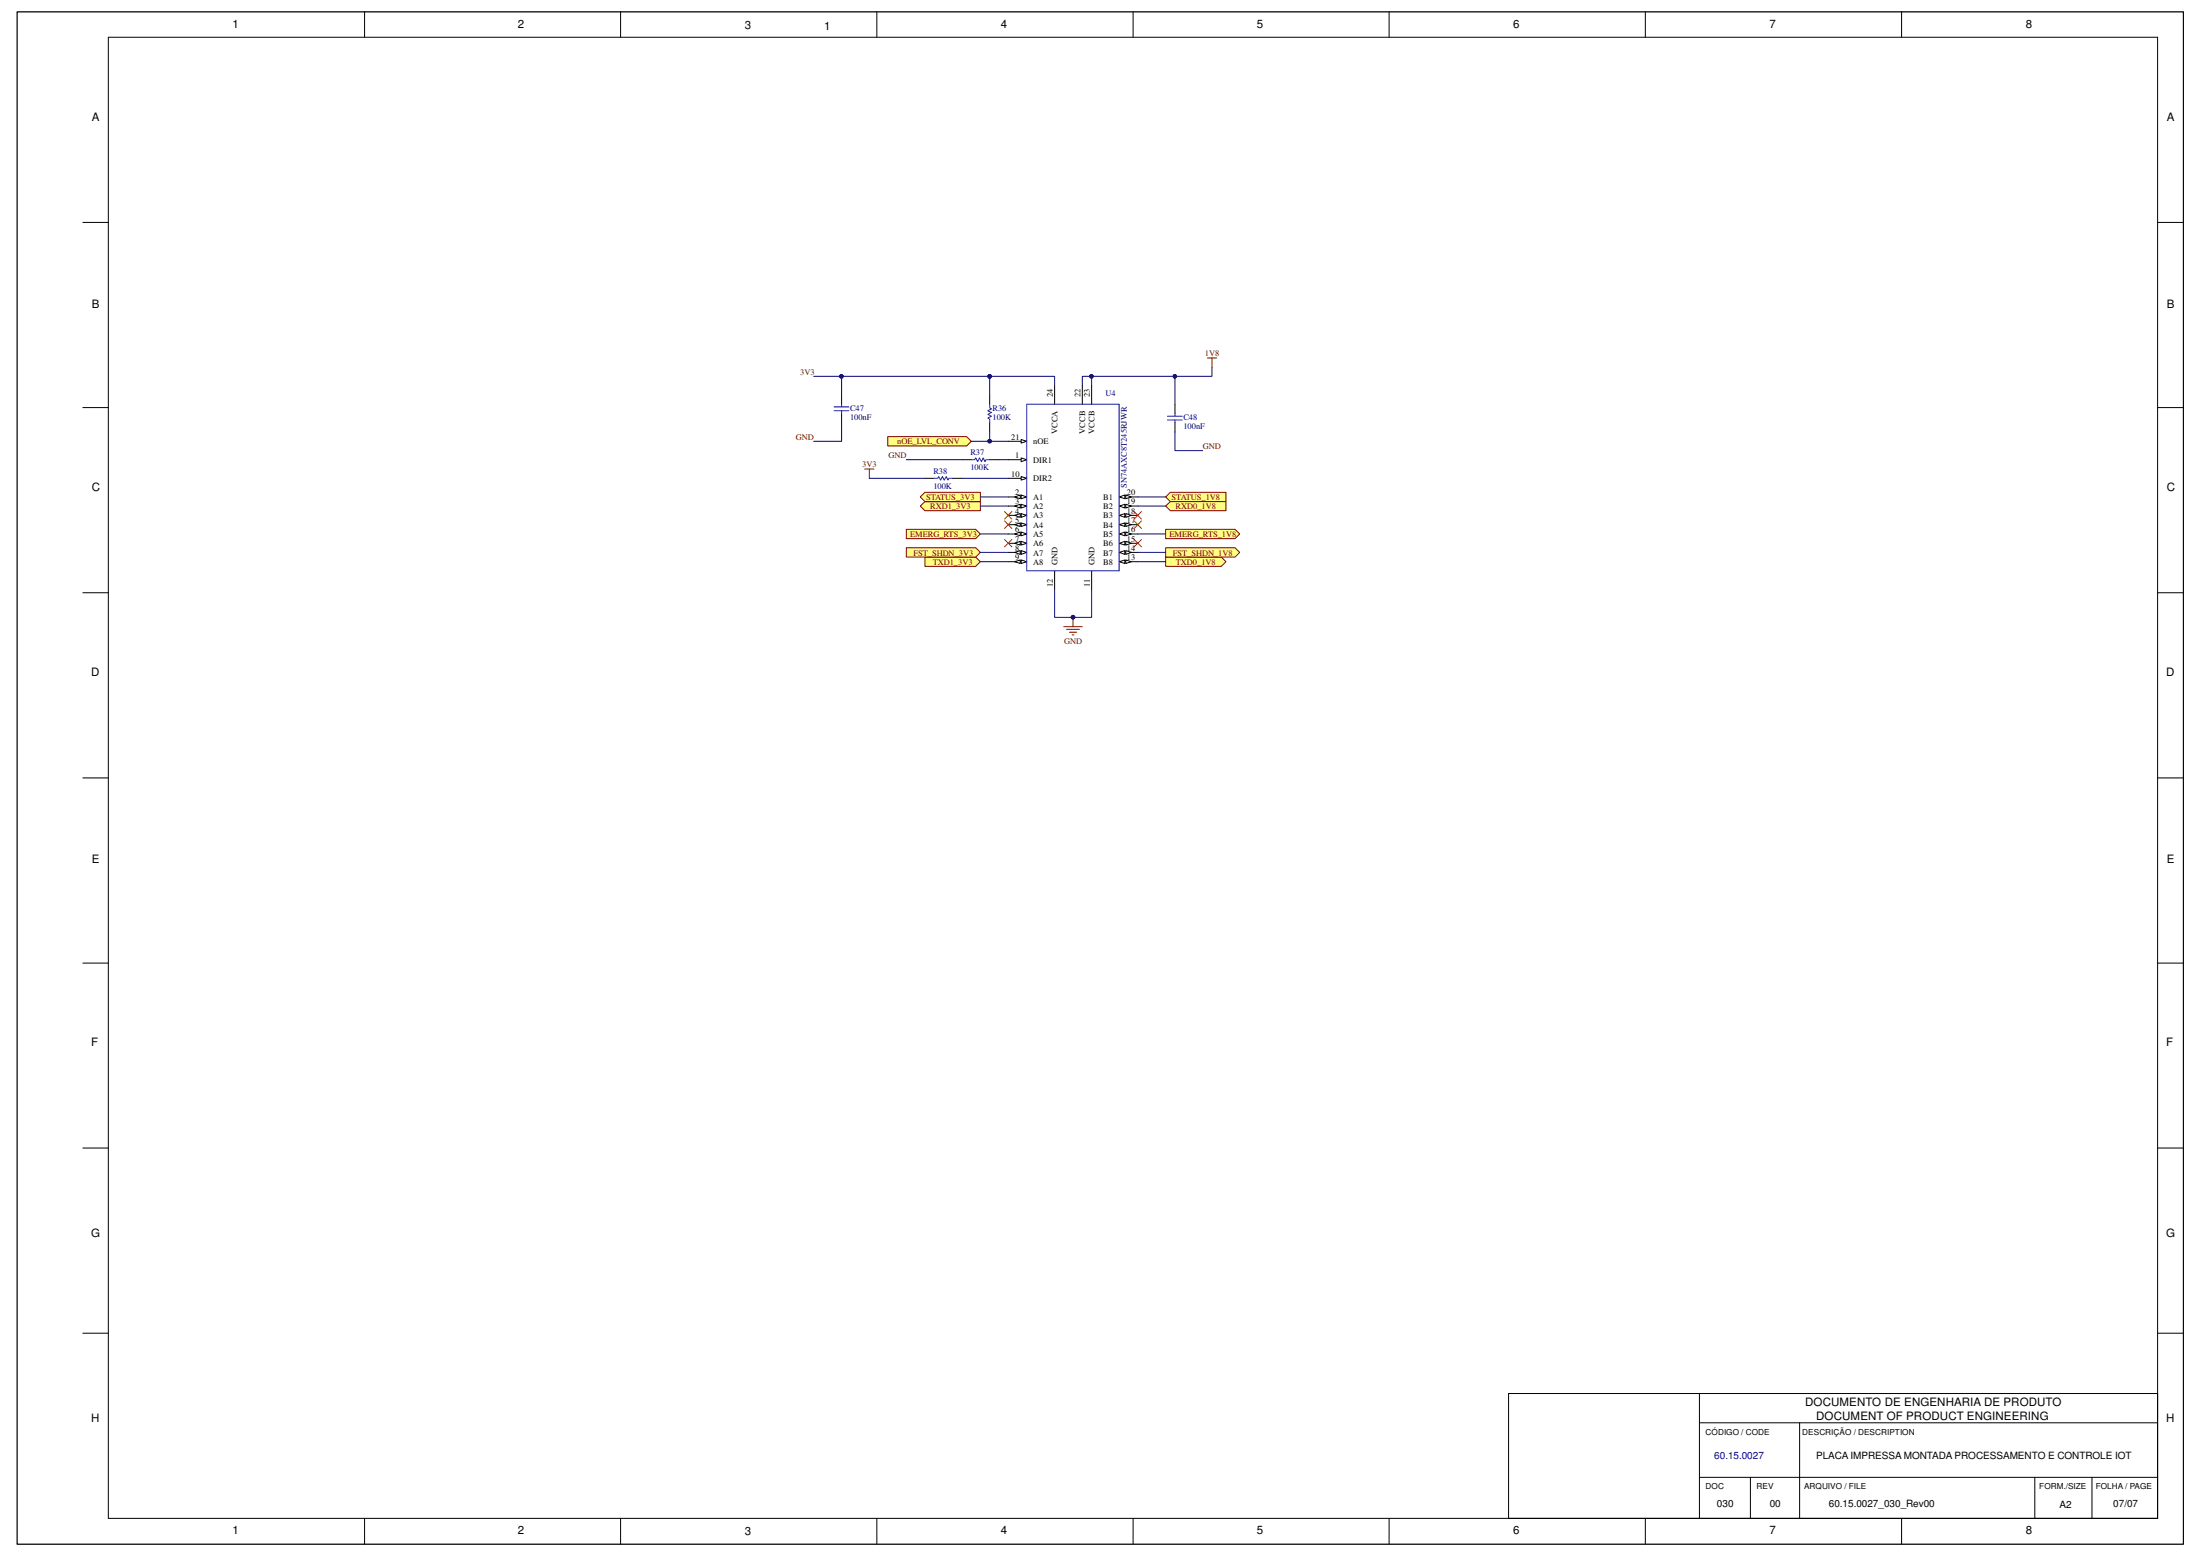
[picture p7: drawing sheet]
<svg xmlns="http://www.w3.org/2000/svg" width="420mm" height="297mm" viewBox="0 0 420 297" stroke-linecap="round" stroke-linejoin="round" font-family="sans-serif">
<g fill="none" stroke="#000" stroke-width=".19">
<path d="M3.3 2.3h413.7v292.5h-413.7zM20.7 7.1h391.4v282.8h-391.4zM69.6 2.2v4.9M118.5 2.2v4.9M167.5 2.2v4.9M216.4 2.2v4.9M265.3 2.2v4.9M314.2 2.2v4.9M363.2 2.2v4.9M15.8 42.5h4.9M412.1 42.5h4.9M15.8 77.8h4.9"/>
<path d="M189 75.4v1.8M412.1 77.8h4.9M189 80.7v1.8M15.8 113.2h4.9M412.1 113.2h4.9M15.8 148.5h4.9M412.1 148.5h4.9M15.8 183.9h4.9M412.1 183.9h4.9M15.8 219.2h4.9M412.1 219.2h4.9M15.8 254.5h4.9"/>
<path d="M412.1 254.5h4.9M324.6 271.6h87.5M324.6 266v23.9M343.7 271.6v18.3M412.1 266h-124v23.9M69.6 289.9v4.9M118.5 289.9v4.9M167.5 289.9v4.9M216.4 289.9v4.9M265.3 289.9v4.9M314.2 289.9v4.9M324.6 282h87.5"/>
<path d="M334.3 282v7.9M363.2 289.9v4.9M388.6 282v7.9M399.5 282v7.9"/>
</g>
<path d="M189 77.2v.7l.3 .2-.6 .3 .6 .3-.6 .4 .6 .4-.6 .3 .3 .2v.7" fill="none" stroke="#00f" stroke-width=".19"/>
<path d="M169.5 83.4h15.1l.9 .8-.9 .9h-15.1z" fill-rule="evenodd" fill="#ffff80"/>
<path d="M169.5 83.4h15.1l.9 .8-.9 .9h-15.1z" fill="none" stroke="#800000" stroke-width=".19"/>
<path d="M176.6 91.3h1.8M181.9 91.3h1.8M183.7 87.8h1.8M189 87.8h1.8" fill="none" stroke="#000" stroke-width=".19"/>
<path d="M178.4 91.3h.7l.2-.3 .4 .7 .3-.7 .3 .7 .4-.7 .3 .7 .2-.4h.7M185.5 87.8h.7l.1-.4 .4 .7 .4-.7 .3 .7 .4-.7 .3 .7 .2-.3h.7" fill="none" stroke="#00f" stroke-width=".19"/>
<path d="M175.8 96.6l.8-.8h10.6v1.7h-10.6z" fill-rule="evenodd" fill="#ffff80"/>
<path d="M175.8 96.6l.8-.8h10.6v1.7h-10.6z" fill="none" stroke="#800000" stroke-width=".19"/>
<path d="M176.6 106.3h9.7l.9 .9-.9 .9h-9.7z" fill-rule="evenodd" fill="#ffff80"/>
<path d="M176.6 106.3h9.7l.9 .9-.9 .9h-9.7z" fill="none" stroke="#800000" stroke-width=".19"/>
<path d="M173.1 101h13.2l.9 .9-.9 .9h-13.2z" fill-rule="evenodd" fill="#ffff80"/>
<path d="M173.1 101h13.2l.9 .9-.9 .9h-13.2z" fill="none" stroke="#800000" stroke-width=".19"/>
<path d="M173.1 104.6h13.2l.9 .9-.9 .8h-13.2z" fill-rule="evenodd" fill="#ffff80"/>
<path d="M173.1 104.6h13.2l.9 .9-.9 .8h-13.2z" fill="none" stroke="#800000" stroke-width=".19"/>
<path d="M175.8 94.9l.8-.9h10.6v1.8h-10.6z" fill-rule="evenodd" fill="#ffff80"/>
<path d="M175.8 94.9l.8-.9h10.6v1.8h-10.6z" fill="none" stroke="#800000" stroke-width=".19"/>
<path d="M222.6 106.3h10.6l.9 .9-.9 .9h-10.6z" fill-rule="evenodd" fill="#ffff80"/>
<path d="M222.6 106.3h10.6l.9 .9-.9 .9h-10.6z" fill="none" stroke="#800000" stroke-width=".19"/>
<path d="M222.6 101h13.3l.9 .9-.9 .9h-13.3z" fill-rule="evenodd" fill="#ffff80"/>
<path d="M222.6 101h13.3l.9 .9-.9 .9h-13.3z" fill="none" stroke="#800000" stroke-width=".19"/>
<path d="M222.6 104.6h13.3l.9 .9-.9 .8h-13.3z" fill-rule="evenodd" fill="#ffff80"/>
<path d="M222.6 104.6h13.3l.9 .9-.9 .8h-13.3z" fill="none" stroke="#800000" stroke-width=".19"/>
<path d="M222.6 94.9l.9-.9h10.6v1.8h-10.6z" fill-rule="evenodd" fill="#ffff80"/>
<path d="M230.6 68.3h1.8M231.5 68.3v1.8M165.1 89.5h1.8M166 89.5v1.8M222.6 94.9l.9-.9h10.6v1.8h-10.6zM203.1 119.6h3.6M204.9 117.9v1.7M203.7 120.1h2.5M204.2 120.7h1.4M204.8 121.2h.3" fill="none" stroke="#800000" stroke-width=".19"/>
<path d="M160.7 75.4v1.8M160.7 79v1.7M224.4 77.2v1.8M224.4 80.7v1.8" fill="none" stroke="#000" stroke-width=".19"/>
<path d="M159.3 77.7h2.8M159.3 78.4h2.8M160.7 77.2v.5M160.7 78.4v.6M223 79.5h2.8M224.4 79v.5M223 80.2h2.8M224.4 80.2v.5" fill="none" stroke="#00f" stroke-width=".19"/>
<circle cx="204.9" cy="117.8" r=".34" fill="#000080"/>
<circle cx="204.9" cy="117.8" r=".34" fill="none" stroke="#000080" stroke-width=".19"/>
<path d="M222.6 96.6l.9-.8h10.6v1.7h-10.6z" fill-rule="evenodd" fill="#ffff80"/>
<path d="M222.6 96.6l.9-.8h10.6v1.7h-10.6z" fill="none" stroke="#800000" stroke-width=".19"/>
<path d="M192.6 94.9h3.5" fill="none" stroke="#000" stroke-width=".19"/>
<path d="M195 94.5l1.1 .4-1.1 .3z" fill="#fff"/>
<path d="M195 94.5l1.1 .4-1.1 .3z" fill="none" stroke="#000" stroke-width=".19"/>
<path d="M193.8 94.9l1-.4v.7z" fill="#fff"/>
<path d="M192.6 96.6h3.5M193.8 94.9l1-.4v.7z" fill="none" stroke="#000" stroke-width=".19"/>
<path d="M195 96.3l1.1 .3-1.1 .4z" fill="#fff"/>
<path d="M195 96.3l1.1 .3-1.1 .4z" fill="none" stroke="#000" stroke-width=".19"/>
<path d="M193.8 96.6l1-.3v.7z" fill="#fff"/>
<path d="M192.6 98.4h3.5M193.8 96.6l1-.3v.7z" fill="none" stroke="#000" stroke-width=".19"/>
<path d="M195 98l1.1 .4-1.1 .4z" fill="#fff"/>
<path d="M195 98l1.1 .4-1.1 .4z" fill="none" stroke="#000" stroke-width=".19"/>
<path d="M193.8 98.4l1-.4v.8z" fill="#fff"/>
<path d="M193.8 98.4l1-.4v.8zM192.6 100.2h3.5" fill="none" stroke="#000" stroke-width=".19"/>
<path d="M195 99.8l1.1 .4-1.1 .3z" fill="#fff"/>
<path d="M195 99.8l1.1 .4-1.1 .3z" fill="none" stroke="#000" stroke-width=".19"/>
<path d="M193.8 100.2l1-.4v.7z" fill="#fff"/>
<path d="M192.6 101.9h3.5M193.8 100.2l1-.4v.7z" fill="none" stroke="#000" stroke-width=".19"/>
<path d="M195 101.6l1.1 .3-1.1 .4z" fill="#fff"/>
<path d="M195 101.6l1.1 .3-1.1 .4z" fill="none" stroke="#000" stroke-width=".19"/>
<path d="M193.8 101.9l1-.3v.7z" fill="#fff"/>
<path d="M192.6 103.7h3.5M193.8 101.9l1-.3v.7z" fill="none" stroke="#000" stroke-width=".19"/>
<path d="M195 103.3l1.1 .4-1.1 .4z" fill="#fff"/>
<path d="M195 103.3l1.1 .4-1.1 .4z" fill="none" stroke="#000" stroke-width=".19"/>
<path d="M193.8 103.7l1-.4v.8z" fill="#fff"/>
<path d="M192.6 105.5h3.5M193.8 103.7l1-.4v.8z" fill="none" stroke="#000" stroke-width=".19"/>
<path d="M195 105.1l1.1 .4-1.1 .3z" fill="#fff"/>
<path d="M195 105.1l1.1 .4-1.1 .3z" fill="none" stroke="#000" stroke-width=".19"/>
<path d="M193.8 105.5l1-.4v.7z" fill="#fff"/>
<path d="M192.6 107.2h3.5M193.8 105.5l1-.4v.7z" fill="none" stroke="#000" stroke-width=".19"/>
<path d="M195 106.9l1.1 .3-1.1 .4z" fill="#fff"/>
<path d="M195 106.9l1.1 .3-1.1 .4z" fill="none" stroke="#000" stroke-width=".19"/>
<path d="M193.8 107.2l1-.3v.7z" fill="#fff"/>
<path d="M213.8 94.9h3.5M193.8 107.2l1-.3v.7z" fill="none" stroke="#000" stroke-width=".19"/>
<path d="M213.8 94.9l1-.4v.7z" fill="#fff"/>
<path d="M213.8 94.9l1-.4v.7z" fill="none" stroke="#000" stroke-width=".19"/>
<path d="M215 94.5l1.1 .4-1.1 .3z" fill="#fff"/>
<path d="M213.8 96.6h3.5M215 94.5l1.1 .4-1.1 .3z" fill="none" stroke="#000" stroke-width=".19"/>
<path d="M213.8 96.6l1-.3v.7z" fill="#fff"/>
<path d="M213.8 96.6l1-.3v.7z" fill="none" stroke="#000" stroke-width=".19"/>
<path d="M215 96.3l1.1 .3-1.1 .4z" fill="#fff"/>
<path d="M213.8 98.4h3.5M215 96.3l1.1 .3-1.1 .4z" fill="none" stroke="#000" stroke-width=".19"/>
<path d="M213.8 98.4l1-.4v.8z" fill="#fff"/>
<path d="M213.8 98.4l1-.4v.8z" fill="none" stroke="#000" stroke-width=".19"/>
<path d="M215 98l1.1 .4-1.1 .4z" fill="#fff"/>
<path d="M215 98l1.1 .4-1.1 .4zM213.8 100.2h3.5" fill="none" stroke="#000" stroke-width=".19"/>
<path d="M213.8 100.2l1-.4v.7z" fill="#fff"/>
<path d="M213.8 100.2l1-.4v.7z" fill="none" stroke="#000" stroke-width=".19"/>
<path d="M215 99.8l1.1 .4-1.1 .3z" fill="#fff"/>
<path d="M215 99.8l1.1 .4-1.1 .3zM213.8 101.9h3.5" fill="none" stroke="#000" stroke-width=".19"/>
<path d="M213.8 101.9l1-.3v.7z" fill="#fff"/>
<path d="M213.8 101.9l1-.3v.7z" fill="none" stroke="#000" stroke-width=".19"/>
<path d="M215 101.6l1.1 .3-1.1 .4z" fill="#fff"/>
<path d="M213.8 103.7h3.5M215 101.6l1.1 .3-1.1 .4z" fill="none" stroke="#000" stroke-width=".19"/>
<path d="M213.8 103.7l1-.4v.8z" fill="#fff"/>
<path d="M213.8 103.7l1-.4v.8z" fill="none" stroke="#000" stroke-width=".19"/>
<path d="M215 103.3l1.1 .4-1.1 .4z" fill="#fff"/>
<path d="M213.8 105.5h3.5M215 103.3l1.1 .4-1.1 .4z" fill="none" stroke="#000" stroke-width=".19"/>
<path d="M213.8 105.5l1-.4v.7z" fill="#fff"/>
<path d="M213.8 105.5l1-.4v.7z" fill="none" stroke="#000" stroke-width=".19"/>
<path d="M215 105.1l1.1 .4-1.1 .3z" fill="#fff"/>
<path d="M213.8 107.2h3.5M215 105.1l1.1 .4-1.1 .3z" fill="none" stroke="#000" stroke-width=".19"/>
<path d="M213.8 107.2l1-.3v.7z" fill="#fff"/>
<path d="M213.8 107.2l1-.3v.7z" fill="none" stroke="#000" stroke-width=".19"/>
<path d="M215 106.9l1.1 .3-1.1 .4z" fill="#fff"/>
<path d="M192.6 87.8h3.5M215 106.9l1.1 .3-1.1 .4z" fill="none" stroke="#000" stroke-width=".19"/>
<path d="M195 87.4l1.1 .4-1.1 .3z" fill="#fff"/>
<path d="M192.6 91.3h3.5M195 87.4l1.1 .4-1.1 .3z" fill="none" stroke="#000" stroke-width=".19"/>
<path d="M195 91l1.1 .3-1.1 .4z" fill="#fff"/>
<path d="M192.6 84.2h3.5M195 91l1.1 .3-1.1 .4zM201.4 109v3.5M208.5 109v3.5" fill="none" stroke="#000" stroke-width=".19"/>
<path d="M195 83.9l1.1 .3-1.1 .4z" fill="#fff"/>
<path d="M201.4 73.6v3.6M206.7 73.6v3.6M208.5 73.6v3.6M195 83.9l1.1 .3-1.1 .4z" fill="none" stroke="#000" stroke-width=".19"/>
<path d="M196.1 77.2h17.6v31.8h-17.6z" fill="none" stroke="#00f" stroke-width=".19"/>
<path d="M189 71.8v3.6" fill="none" stroke="#000080" stroke-width=".19"/>
<circle cx="189" cy="71.8" r=".34" fill="#000080"/>
<g fill="none" stroke="#000080" stroke-width=".19">
<path d="M155.4 71.8h33.6M160.7 80.7v3.5h-5.3"/>
<circle cx="189" cy="71.8" r=".34"/>
</g>
<circle cx="189" cy="71.8" r=".34" fill="#000080"/>
<circle cx="189" cy="71.8" r=".34" fill="none" stroke="#000080" stroke-width=".19"/>
<circle cx="160.7" cy="71.8" r=".33" fill="#000080"/>
<g fill="none" stroke="#000080" stroke-width=".19">
<path d="M166 91.3h10.6M173.1 87.8h10.6M183.7 91.3h8.9M185.5 84.2h3.5"/>
<circle cx="160.7" cy="71.8" r=".33"/>
</g>
<circle cx="189" cy="84.2" r=".33" fill="#000080"/>
<g fill="none" stroke="#000080" stroke-width=".19">
<path d="M187.2 96.6h5.4M187.2 94.9h5.4M189 82.5v1.7h3.6M187.2 107.2h5.4M187.2 105.5h5.4M187.2 101.9h5.4"/>
<circle cx="189" cy="84.2" r=".33"/>
</g>
<circle cx="189" cy="84.2" r=".33" fill="#000080"/>
<g fill="none" stroke="#000080" stroke-width=".19">
<path d="M189 71.8h12.4v1.8"/>
<circle cx="189" cy="84.2" r=".33"/>
</g>
<circle cx="189" cy="71.8" r=".34" fill="#000080"/>
<g fill="none" stroke="#000080" stroke-width=".19">
<path d="M190.8 87.8h1.8M201.4 112.5v5.4h7.1v-5.4"/>
<circle cx="189" cy="71.8" r=".34"/>
</g>
<circle cx="204.9" cy="117.8" r=".34" fill="#000080"/>
<g fill="none" stroke="#000080" stroke-width=".19">
<path d="M206.7 73.6v-1.8h17.7v5.4"/>
<circle cx="204.9" cy="117.8" r=".34"/>
</g>
<circle cx="208.4" cy="71.8" r=".33" fill="#000080"/>
<circle cx="208.4" cy="71.8" r=".33" fill="none" stroke="#000080" stroke-width=".19"/>
<circle cx="224.4" cy="71.8" r=".33" fill="#000080"/>
<g fill="none" stroke="#000080" stroke-width=".19">
<path d="M231.5 70.1v1.7h-7.1M217.3 96.6h5.3M217.3 94.9h5.3M224.4 82.5v3.5h5.3M217.3 107.2h5.3M217.3 105.5h5.3M217.3 101.9h5.3"/>
<circle cx="224.4" cy="71.8" r=".33"/>
</g>
<circle cx="224.4" cy="71.8" r=".33" fill="#000080"/>
<g fill="none" stroke="#000080" stroke-width=".19">
<path d="M160.7 71.8v3.6"/>
<circle cx="224.4" cy="71.8" r=".33"/>
</g>
<circle cx="160.7" cy="71.8" r=".33" fill="#000080"/>
<g fill="none" stroke="#000080" stroke-width=".19">
<path d="M208.5 71.8v1.8"/>
<circle cx="160.7" cy="71.8" r=".33"/>
</g>
<circle cx="208.4" cy="71.8" r=".33" fill="#000080"/>
<circle cx="208.4" cy="71.8" r=".33" fill="none" stroke="#000080" stroke-width=".19"/>
<path d="M191.8 99.4l1.4 1.5M191.8 97.7l1.4 1.4M193.2 99.4l-1.4 1.5M193.2 97.7l-1.4 1.4M216.6 99.4l1.4 1.5M216.6 97.7l1.4 1.4M218 99.4l-1.4 1.5M218 97.7l-1.4 1.4M191.8 103l1.4 1.4M193.2 103l-1.4 1.4M216.6 103l1.4 1.4M218 103l-1.4 1.4" fill="none" stroke="#f00" stroke-width=".19"/>
<g font-size="2.2">
<text x="44.4" y="5.3">1</text>
<text x="98.9" y="5.3">2</text>
<text x="142.2" y="5.5">3</text>
<text x="157.4" y="5.8">1</text>
<text x="191.2" y="5.3">4</text>
<text x="240.1" y="5.3">5</text>
<text x="289" y="5.3">6</text>
<text x="337.9" y="5.3">7</text>
<text x="386.9" y="5.3">8</text>
<text x="17.6" y="23">A</text>
<text x="413.8" y="23">A</text>
<text x="17.6" y="58.7">B</text>
<text x="413.8" y="58.7">B</text>
<text x="17.6" y="93.7">C</text>
<text x="413.8" y="93.7">C</text>
<text x="17.4" y="129.1">D</text>
<text x="413.7" y="129.1">D</text>
<text x="17.6" y="164.8">E</text>
<text x="413.8" y="164.8">E</text>
<text x="17.4" y="199.8">F</text>
<text x="413.7" y="199.8">F</text>
<text x="17.4" y="236.1">G</text>
<text x="413.7" y="236.1">G</text>
<text x="344.8" y="268.4">DOCUMENTO DE ENGENHARIA DE PRODUTO</text>
<text x="17.4" y="271.5">H</text>
<text x="346.9" y="271.1">DOCUMENT OF PRODUCT ENGINEERING</text>
<text x="413.7" y="271.5">H</text>
<text x="44.4" y="292.9">1</text>
<text x="98.9" y="292.9">2</text>
<text x="142.2" y="293.1">3</text>
<text x="191.2" y="292.9">4</text>
<text x="240.1" y="292.9">5</text>
<text x="289" y="292.9">6</text>
<text x="337.9" y="292.9">7</text>
<text x="386.9" y="292.9">8</text>
</g>
<text font-size="1.9" fill="#000080" x="327.4" y="278.5">60.15.0027</text>
<g font-size="1.9">
<text x="346.8" y="278.5">PLACA IMPRESSA MONTADA PROCESSAMENTO E CONTROLE IOT</text>
<text x="327.9" y="287.7">030</text>
<text x="338" y="287.7">00</text>
<text x="349.3" y="287.7">60.15.0027_030_Rev00</text>
<text x="393.4" y="287.8">A2</text>
<text x="403.6" y="287.7">07/07</text>
</g>
<g font-size="1.6" fill="#800000">
<text x="152.8" y="71.5">3V3</text>
<text x="230.1" y="68">1V8</text>
<text x="152" y="83.9">GND</text>
<text x="164.7" y="89.2">3V3</text>
<text x="169.7" y="87.5">GND</text>
<text x="171.4" y="84.8">nOE_LVL_CONV</text>
<text x="229.7" y="85.7">GND</text>
<text x="176.9" y="95.4">STATUS_3V3</text>
<text x="223.8" y="95.4">STATUS_1V8</text>
<text x="177.7" y="97.2">RXD1_3V3</text>
<text x="224.5" y="97.2">RXD0_1V8</text>
<text x="173.8" y="102.5">EMERG_RTS_3V3</text>
<text x="174.4" y="106">FST_SHDN_3V3</text>
<text x="178.1" y="107.8">TXD1_3V3</text>
<text x="223.3" y="102.5">EMERG_RTS_1V8</text>
<text x="224" y="106">FST_SHDN_1V8</text>
<text x="224.6" y="107.8">TXD0_1V8</text>
<text x="203.2" y="122.9">GND</text>
</g>
<g font-size="1.6">
<text x="201.1" y="75.8" transform="rotate(-90 201.1 75.8)">24</text>
<text x="206.4" y="75.8" transform="rotate(-90 206.4 75.8)">22</text>
<text x="208.1" y="75.8" transform="rotate(-90 208.1 75.8)">23</text>
<text x="193.1" y="83.9">21</text>
<text x="202" y="82.8" transform="rotate(-90 202 82.8)">VCCA</text>
<text x="207.3" y="82.8" transform="rotate(-90 207.3 82.8)">VCCB</text>
<text x="209" y="82.8" transform="rotate(-90 209 82.8)">VCCB</text>
<text x="193.9" y="87.5">1</text>
<text x="197.3" y="88.3">DIR1</text>
<text x="197.3" y="84.8">nOE</text>
<text x="193.1" y="91">10</text>
<text x="193.9" y="94.5">2</text>
<text x="197.3" y="95.4">A1</text>
<text x="197.3" y="91.9">DIR2</text>
<text x="210.7" y="95.4">B1</text>
<text x="215.2" y="94.5">20</text>
<text x="193.9" y="96.3">3</text>
<text x="193.9" y="98.1">4</text>
<text x="193.9" y="99.8">5</text>
<text x="193.9" y="101.6">6</text>
<text x="197.3" y="97.2">A2</text>
<text x="197.3" y="98.9">A3</text>
<text x="197.3" y="100.7">A4</text>
<text x="210.7" y="97.2">B2</text>
<text x="210.7" y="98.9">B3</text>
<text x="210.7" y="100.7">B4</text>
<text x="215.2" y="96.3">19</text>
<text x="215.2" y="98.1">18</text>
<text x="215.2" y="99.8">17</text>
<text x="215.2" y="101.6">16</text>
<text x="193.9" y="103.4">7</text>
<text x="193.9" y="105.2">8</text>
<text x="193.9" y="106.9">9</text>
<text x="197.3" y="102.5">A5</text>
<text x="197.3" y="104.3">A6</text>
<text x="197.3" y="106">A7</text>
<text x="197.3" y="107.8">A8</text>
<text x="202" y="107.8" transform="rotate(-90 202 107.8)">GND</text>
<text x="209" y="107.8" transform="rotate(-90 209 107.8)">GND</text>
<text x="210.7" y="102.5">B5</text>
<text x="210.7" y="104.3">B6</text>
<text x="210.7" y="106">B7</text>
<text x="210.7" y="107.8">B8</text>
<text x="215.2" y="103.4">15</text>
<text x="215.2" y="105.2">14</text>
<text x="215.2" y="106.9">13</text>
<text x="201.1" y="112.1" transform="rotate(-90 201.1 112.1)">12</text>
<text x="208.1" y="112" transform="rotate(-90 208.1 112)">11</text>
<text x="325.7" y="273.9">CÓDIGO / CODE</text>
<text x="344.2" y="273.9">DESCRIÇÃO / DESCRIPTION</text>
<text x="325.7" y="284.3">DOC</text>
<text x="335.5" y="284.3">REV</text>
<text x="344.5" y="284.3">ARQUIVO / FILE</text>
<text x="389.5" y="284.3">FORM./SIZE</text>
<text x="400.3" y="284.3">FOLHA / PAGE</text>
</g>
<g font-size="1.6" fill="#000080">
<text x="211.1" y="75.6">U4</text>
<text x="162.3" y="80.2">100nF</text>
<text x="162.3" y="78.4">C47</text>
<text x="189.6" y="80.2">100K</text>
<text x="189.6" y="78.4">R36</text>
<text x="226" y="82">100nF</text>
<text x="226" y="80.2">C48</text>
<text x="185.3" y="89.7">100K</text>
<text x="185.3" y="86.9">R37</text>
<text x="178.3" y="93.3">100K</text>
<text x="178.3" y="90.5">R38</text>
<text x="215.2" y="93.1" transform="rotate(-90 215.2 93.1)">SN74AXC8T245RJWR</text>
</g>
</svg>
